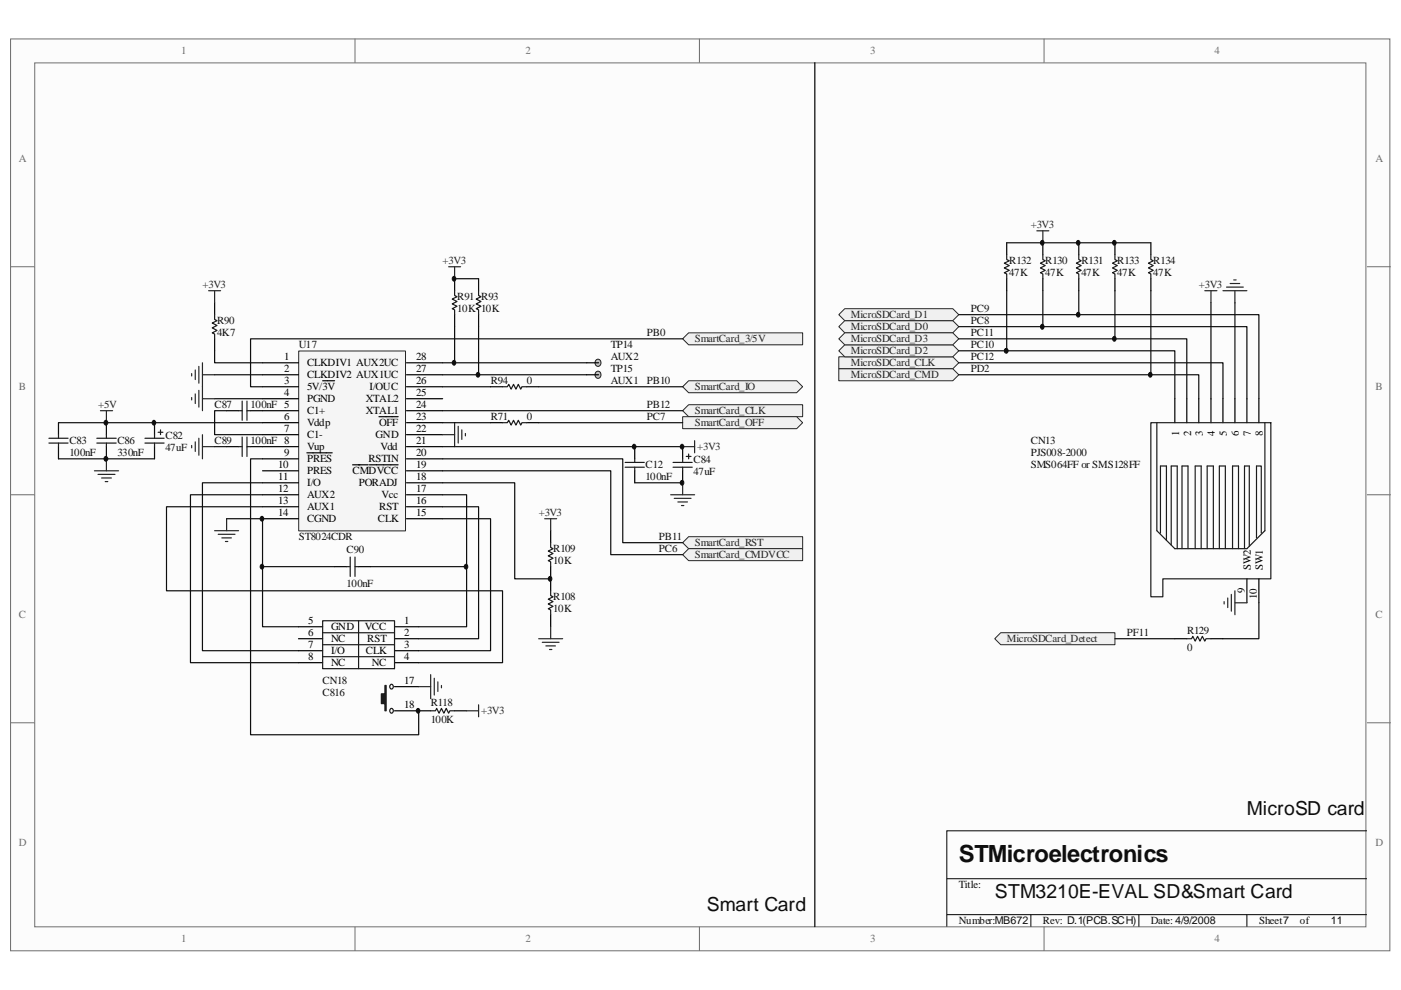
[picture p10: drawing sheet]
<svg xmlns="http://www.w3.org/2000/svg" width="297mm" height="210mm" viewBox="0 0 297 210" stroke-linecap="round" stroke-linejoin="round" font-family="sans-serif">
<path d="M2.3 8.3h292.4v193.3h-292.4z" fill="#fcfcfc"/>
<path d="M2.2 8.3h292.5v193.3h-292.5z" fill="none" stroke="#6e6e6e" stroke-width=".21"/>
<path d="M7.4 13.4h282.2v183.1h-282.2z" fill="#fcfcfc"/>
<g fill="none" stroke="#6e6e6e" stroke-width=".21">
<path d="M7.4 13.3h282.2v183.2h-282.2zM75.3 8.2v5.1M148.3 8.2v5.1M221.4 8.2v5.1M2.2 56.6h5.1M289.8 56.6h5.1M2.2 104.9h5.1M289.8 104.9h5.1M2.2 153.2h5.1M289.8 153.2h5.1M75.3 196.5v5.1M148.3 196.5v5.1"/>
<path d="M221.4 196.5v5.1"/>
</g>
<path d="M289.8 176.1h-89.1v20.4M200.7 186.3h89.1M200.7 193.9h89.1M218.6 193.9v2.6M241.5 193.9v2.6M264.4 193.9v2.6" fill="none" stroke="#000" stroke-width=".21"/>
<path d="M261.6 59.4h.5M255.4 61.6h2.6M256.7 61.6v2.6M259.3 61.6h5.1M260 60.9h3.6M260.8 60.1h2M261.8 61.6v2.6" fill="none" stroke="#262626" stroke-width=".25"/>
<path d="M256.7 64.2v20.3M261.8 64.2v20.3" fill="none" stroke="#0e0e0e" stroke-width=".25"/>
<path d="M177.8 75.6h24.2l1.3 1.3-1.3 1.3h-24.2z" fill-rule="evenodd" fill="#f0f0f0"/>
<path d="M177.8 75.6h24.2l1.3 1.3-1.3 1.3h-24.2z" fill="none" stroke="#262626" stroke-width=".21"/>
<path d="M177.8 78.2h24.2l1.3 1.3-1.3 1.2h-24.2z" fill-rule="evenodd" fill="#f0f0f0"/>
<path d="M177.8 78.2h24.2l1.3 1.3-1.3 1.2h-24.2z" fill="none" stroke="#262626" stroke-width=".21"/>
<path d="M203.3 76.9h56v7.6M203.3 79.5h50.9v5" fill="none" stroke="#0e0e0e" stroke-width=".25"/>
<path d="M63.3 132.9h5.1M63.3 135.4h5.1M63.3 138h5.1M83.6 132.9h5.2M83.6 135.4h5.2M83.6 138h5.2M63.3 140.5h5.1M83.6 140.5h5.2M83.6 150.7h5.2M83.6 145.6h5.2" fill="none" stroke="#000" stroke-width=".25"/>
<path d="M68.4 131.6h15.2v10.2h-15.2zM68.4 134.2h15.2M68.4 139.2h15.2M68.4 136.7h15.2M76 131.6v10.2M82.8 150.3a.45 .45 0 0 1 .6 .4 .45 .45 0 0 1-.6 .4 .6 .6 0 0 1 0-.8zM82.8 145.2a.45 .45 0 0 1 .6 .4 .45 .45 0 0 1-.6 .4 .6 .6 0 0 1 0-.8z" fill="none" stroke="#1c1c1c" stroke-width=".25"/>
<path d="M81.6 145.3h.3v5.4h-.3v-1.5h-.7v-2.1h.7z" fill-rule="evenodd" fill="#1c1c1c"/>
<path d="M81.6 145.3h.3v5.4h-.3v-1.5h-.7v-2.1h.7z" fill="none" stroke="#1c1c1c" stroke-width=".25"/>
<path d="M63.4 74.5h22.6v38.1h-22.6z" fill="#f5f5f5"/>
<path d="M63.3 74.4h22.7v38.2h-22.7z" fill="none" stroke="#262626" stroke-width=".21"/>
<g fill="none" stroke="#000" stroke-width=".25">
<path d="M96.4 59.1v2.5M101.5 59.1v2.5M45.5 64.2v2.5M45.5 71.8v2.6M55.7 76.9h7.6M55.7 79.5h7.6M86.2 76.9h7.6M86.2 79.5h7.6M96.4 66.7v2.6M101.5 66.7v2.6M12.4 89.6v2.6M12.4 94.7v2.6"/>
<path d="M22.6 89.6v2.6M22.6 94.7v2.6M32.8 89.6v2.6M32.8 94.7v2.6M48 87.1h2.6M48 94.7h2.6M53.1 87.1h10.2M53.1 94.7h10.2M55.7 82h7.6M55.7 84.5h7.6M55.7 89.6h7.6M55.7 92.2h7.6"/>
<path d="M55.7 97.3h7.6M55.7 99.8h7.6M65.1 96h5.3M68.4 80.7h2.5M74.8 98.6h3.3M78.3 98.6h6.1M80.3 88.3h4.1M86.2 82h7.6M86.2 84.5h7.6M86.2 87.1h7.6M86.2 89.6h7.6M86.2 92.2h7.6"/>
<path d="M86.2 94.7h7.6M86.2 97.3h7.6M86.2 99.8h7.6M104 82h2.5M104 89.6h2.5M111.7 82h2.5M111.7 89.6h2.5M134.6 94.7v2.6M134.6 99.8v2.6M144.7 94.7v2.6M144.7 99.8v2.6M55.7 102.4h7.6"/>
<path d="M55.7 104.9h7.6M55.7 107.4h7.6M55.7 110h7.6M86.2 102.4h7.6M86.2 104.9h7.6M86.2 107.4h7.6M86.2 110h7.6M116.8 112.5v2.6M70.9 120.1h2.6M76 120.1h2.6M116.8 120.1v5.2M116.8 130.3v2.6"/>
<path d="M88.8 150.7h2.5M96.4 150.7h2.5"/>
</g>
<g fill="none" stroke="#1c1c1c" stroke-width=".25">
<path d="M45.5 66.7v1l.5 .3-1 .5 1 .5-1 .5 1 .6-1 .5 .5 .2v1M96.4 61.6v1.1l.5 .2-1 .5 1 .5-1 .5 1 .5-1 .5 .5 .3v1M101.5 61.6v1.1l.5 .2-1 .5 1 .5-1 .5 1 .5-1 .5 .5 .3v1M10.4 93.9h4M10.4 92.9h4M12.4 92.2v.7M12.4 93.9v.8M20.5 93.9h4.1M20.5 92.9h4.1M22.6 92.2v.7M22.6 93.9v.8M30.7 93.9h4.1"/>
<path d="M30.7 92.9h4.1M32.8 92.2v.7M32.8 93.9v.8M33.5 91.7h1M34 91.1v1.1M50.6 87.1h.7M50.6 94.7h.7M51.3 85v4.1M51.3 92.7v4.1M52.4 85v4.1M52.4 92.7v4.1M52.4 87.1h.7"/>
<path d="M52.4 94.7h.7M106.5 82h1.1l.3-.5 .5 1 .5-1 .5 1 .5-1 .5 1 .3-.5h1M106.5 89.6h1.1l.3-.5 .5 1 .5-1 .5 1 .5-1 .5 1 .3-.5h1M132.5 99.1h4.1M132.5 98h4.1M134.6 97.3v.7M134.6 99.1v.7M142.7 99.1h4.1M142.7 98h4.1M144.7 97.3v.7M144.7 99.1v.7M145.5 96.8h1"/>
<path d="M146 96.3v1M74.2 118.1v4.1M75.3 118.1v4.1M116.8 115.1v1l.5 .2-1.1 .5 1.1 .5-1.1 .6 1.1 .5-1.1 .5 .6 .2v1M73.5 120.1h.7M75.3 120.1h.7M116.8 125.3v1l.5 .2-1.1 .5 1.1 .6-1.1 .5 1.1 .5-1.1 .5 .6 .2v1M91.3 150.7h1l.3-.5 .5 1 .5-1 .5 1 .5-1 .5 1 .3-.5h1"/>
</g>
<g fill="none" stroke="#0e0e0e" stroke-width=".25">
<path d="M96.4 59.1h5.1M45.5 74.4v2.5h10.2M45.5 79.5h10.2M96.4 69.3v7.6h-2.6M96.4 76.9h28M101.5 69.3v10.2h-7.7M101.5 79.5h22.9M12.4 97.3h20.4M12.4 89.6h43.3M45.5 94.7h2.5M45.5 84.5h10.2M48 87.1h-2.5v5.1h10.2"/>
<path d="M55.7 97.3h-2.6v58.5h35.7v-5.1M93.8 89.6h10.2M93.8 94.7h50.9M93.8 82h10.2M48 110h7.7v22.9h7.6M55.7 102.4h-12.8v35.6h20.4M55.7 104.9h-15.3v35.6h22.9M55.7 107.4h-20.4v17.9h71.2v15.2h-17.7M93.8 104.9h5.1v28h-10.1M93.8 107.4h7.7v28h-12.7M93.8 110h10.2v28h-15.2M93.8 102.4h15.3v20.3h7.7"/>
<path d="M134.6 102.4h10.1M55.7 120.1h15.2M78.6 120.1h20.3"/>
</g>
<g fill="none" stroke="#262626" stroke-width=".25">
<path d="M95.1 56.6h2.6M96.4 56.6v2.5M40.6 79.2v.5M41.4 78.4v2.1M42.2 77.7v3.5M42.9 76.9v10.2M42.9 79.5h2.6M44.2 61.6h2.6M45.5 61.6v2.6M20 99.8h5.1M21.3 87.1h2.6M22.6 87.1v2.5"/>
<path d="M22.6 97.3v2.5M40.6 84.3v.5M40.6 94.4v.6M41.4 83.5v2.1M41.4 93.7v2M42.2 82.8v3.5M42.2 92.9v3.6M42.9 92.2v5.1M42.9 94.7h2.6M42.9 84.5h2.6M93.8 92.2h2.6M96.4 89.6v5.1"/>
<path d="M97.2 90.4v3.5M97.9 91.1v2.1M98.7 91.9v.5M144.7 94.7h2.6M147.3 93.4v2.6M20.8 100.6h3.6M21.5 101.3h2.1M22.3 102.1h.6M45.5 112.5h5.1M46.3 113.3h3.5M47 114h2.1M47.8 114.8h.5"/>
<path d="M48 110v2.5M115.5 110h2.5M116.8 110v2.5M142.2 104.9h5.1M143 105.7h3.5M143.7 106.4h2.1M144.5 107.2h.5M144.7 102.4v2.5M114.2 135.4h5.1M115 136.2h3.5M115.7 136.9h2.1M116.5 137.7h.5"/>
<path d="M116.8 132.9v2.5M88.8 145.6h2.5M91.3 143v5.1M92.1 143.8v3.6M92.8 144.6v2M93.6 145.3v.5M98.9 150.7h2.6M101.5 149.4v2.6"/>
</g>
<path d="M126.3 76.4a.67 .67 0 0 1 .9 .1 .67 .67 0 0 1 0 .9 .67 .67 0 0 1-.9 .1 .86 .86 0 0 1 0-1.1z" fill-rule="evenodd" fill="#c0c0c0"/>
<path d="M126.3 76.4a.67 .67 0 0 1 .9 .1 .67 .67 0 0 1 0 .9 .67 .67 0 0 1-.9 .1 .86 .86 0 0 1 0-1.1z" fill="none" stroke="#1c1c1c" stroke-width=".21"/>
<path d="M124.4 76.9h2.5" fill="none" stroke="#000" stroke-width=".25"/>
<path d="M126.3 78.9a.67 .67 0 0 1 .9 .1 .67 .67 0 0 1 0 .9 .67 .67 0 0 1-.9 .1 .86 .86 0 0 1 0-1.1z" fill-rule="evenodd" fill="#c0c0c0"/>
<path d="M126.3 78.9a.67 .67 0 0 1 .9 .1 .67 .67 0 0 1 0 .9 .67 .67 0 0 1-.9 .1 .86 .86 0 0 1 0-1.1z" fill="none" stroke="#1c1c1c" stroke-width=".21"/>
<path d="M124.4 79.5h2.5" fill="none" stroke="#000" stroke-width=".25"/>
<path d="M144.7 71.8l1.3-1.2h24.2v2.5h-24.2z" fill-rule="evenodd" fill="#f0f0f0"/>
<path d="M144.7 71.8l1.3-1.2h24.2v2.5h-24.2z" fill="none" stroke="#262626" stroke-width=".21"/>
<path d="M144.7 82l1.3-1.3h22.9l1.3 1.3-1.3 1.3h-22.9z" fill-rule="evenodd" fill="#f0f0f0"/>
<path d="M144.7 82l1.3-1.3h22.9l1.3 1.3-1.3 1.3h-22.9z" fill="none" stroke="#262626" stroke-width=".21"/>
<path d="M144.7 115.1l1.3-1.3h24.2v2.5h-24.2z" fill-rule="evenodd" fill="#f0f0f0"/>
<path d="M144.7 115.1l1.3-1.3h24.2v2.5h-24.2z" fill="none" stroke="#262626" stroke-width=".21"/>
<path d="M144.7 87.1l1.3-1.3h24.2v2.5h-24.2z" fill-rule="evenodd" fill="#f0f0f0"/>
<path d="M144.7 87.1l1.3-1.3h24.2v2.5h-24.2z" fill="none" stroke="#262626" stroke-width=".21"/>
<path d="M144.7 88.3h24.2l1.3 1.3-1.3 1.3h-24.2z" fill-rule="evenodd" fill="#f0f0f0"/>
<path d="M144.7 88.3h24.2l1.3 1.3-1.3 1.3h-24.2z" fill="none" stroke="#262626" stroke-width=".21"/>
<path d="M144.7 117.6l1.3-1.3h24.2v2.6h-24.2z" fill-rule="evenodd" fill="#f0f0f0"/>
<path d="M144.7 117.6l1.3-1.3h24.2v2.6h-24.2z" fill="none" stroke="#262626" stroke-width=".21"/>
<path d="M144.7 71.8h-91.6v10.2h2.6M93.8 97.3h38.2v17.8h12.7M93.8 99.8h35.7v17.8h15.2M93.8 87.1h50.9M114.2 82h30.5M114.2 89.6h30.5" fill="none" stroke="#0e0e0e" stroke-width=".25"/>
<path d="M249.1 84.5v5.1M251.6 84.5v5.1M254.2 84.5v5.1M256.7 84.5v5.1M259.3 84.5v5.1M261.8 84.5v5.1M264.4 84.5v5.1M266.9 84.5v5.1M264.4 122.7v5.1M266.9 122.7v5.1" fill="none" stroke="#000" stroke-width=".25"/>
<path d="M244 89.6h25.4v33.1h-22.9v3.8h-2.5zM245.3 89.6v22.9l3.8 3.8h15.3l3.8-3.8v-22.9M246 113v-14.2h1.3v15.8M248.3 115.6v-16.8h1.3v17.5M250.6 116.3v-17.5h1.3v17.5M253.4 116.3v-17.5h1.3v17.5M255.9 116.3v-17.5h1.4v17.5M258.5 116.3v-17.5h1.3v17.5M261.3 116.3v-17.5h1.3v17.5M264.9 115.8v-17h-1v17.5M267.4 113v-14.2h-1v15.2" fill="none" stroke="#1c1c1c" stroke-width=".25"/>
<path d="M177.8 69.3l1.3-1.3h22.9l1.3 1.3-1.3 1.3h-22.9z" fill-rule="evenodd" fill="#f0f0f0"/>
<path d="M177.8 69.3l1.3-1.3h22.9l1.3 1.3-1.3 1.3h-22.9z" fill="none" stroke="#262626" stroke-width=".21"/>
<path d="M172.8 13.3v183.2" fill="none" stroke="#000" stroke-width=".25"/>
<path d="M177.8 66.7l1.3-1.3h22.9l1.3 1.3-1.3 1.3h-22.9z" fill-rule="evenodd" fill="#f0f0f0"/>
<path d="M177.8 66.7l1.3-1.3h22.9l1.3 1.3-1.3 1.3h-22.9z" fill="none" stroke="#262626" stroke-width=".21"/>
<path d="M177.8 74.4l1.3-1.3h22.9l1.3 1.3-1.3 1.2h-22.9z" fill-rule="evenodd" fill="#f0f0f0"/>
<path d="M177.8 74.4l1.3-1.3h22.9l1.3 1.3-1.3 1.2h-22.9z" fill="none" stroke="#262626" stroke-width=".21"/>
<path d="M177.8 71.8l1.3-1.2h22.9l1.3 1.2-1.3 1.3h-22.9z" fill-rule="evenodd" fill="#f0f0f0"/>
<path d="M177.8 71.8l1.3-1.2h22.9l1.3 1.2-1.3 1.3h-22.9z" fill="none" stroke="#262626" stroke-width=".21"/>
<path d="M203.3 66.7h63.6v17.8M203.3 69.3h61.1v15.2M203.3 71.8h48.3v12.7M203.3 74.4h45.8v10.1" fill="none" stroke="#0e0e0e" stroke-width=".25"/>
<path d="M259.5 127.6v.5M260.3 126.8v2M261.1 126v3.6M261.8 125.3v5M261.8 127.8h2.6" fill="none" stroke="#262626" stroke-width=".25"/>
<path d="M210.9 135.4l1.3-1.2h24.2v2.5h-24.2z" fill-rule="evenodd" fill="#f0f0f0"/>
<path d="M210.9 135.4l1.3-1.2h24.2v2.5h-24.2z" fill="none" stroke="#262626" stroke-width=".21"/>
<path d="M213.4 51.5h30.6M213.4 61.6v12.8M221.1 61.6v7.7M228.7 61.6v5.1M236.4 61.6v10.2M244 61.6v17.9M236.4 135.4h12.7M266.9 127.8v7.6h-7.6" fill="none" stroke="#0e0e0e" stroke-width=".25"/>
<path d="M213.4 51.5v2.5M213.4 59.1v2.5M221.1 51.5v2.5M221.1 59.1v2.5M228.7 51.5v2.5M228.7 59.1v2.5M236.4 51.5v2.5M236.4 59.1v2.5M244 51.5v2.5M244 59.1v2.5M249.1 135.4h2.5M256.7 135.4h2.6" fill="none" stroke="#000" stroke-width=".25"/>
<path d="M213.4 54v1l.6 .3-1.1 .5 1.1 .5-1.1 .5 1.1 .5-1.1 .5 .5 .3v1M221.1 54v1l.5 .3-1 .5 1 .5-1 .5 1 .5-1 .5 .5 .3v1M228.7 54v1l.5 .3-1 .5 1 .5-1 .5 1 .5-1 .5 .5 .3v1M236.4 54v1l.5 .3-1 .5 1 .5-1 .5 1 .5-1 .5 .5 .3v1M244 54v1l.5 .3-1 .5 1 .5-1 .5 1 .5-1 .5 .5 .3v1M251.6 135.4h1l.3-.5 .5 1 .5-1 .5 1 .5-1 .5 1 .3-.5h1" fill="none" stroke="#1c1c1c" stroke-width=".25"/>
<path d="M219.8 48.9h2.6M221.1 48.9v2.6" fill="none" stroke="#262626" stroke-width=".25"/>
<path d="M22.2 96.8a.46 .46 0 0 1 .7 .5 .46 .46 0 0 1-.6 .4 .59 .59 0 0 1-.1-.9z" fill-rule="evenodd" fill="#0e0e0e"/>
<path d="M22.2 96.8a.46 .46 0 0 1 .7 .5 .46 .46 0 0 1-.6 .4 .59 .59 0 0 1-.1-.9z" fill="none" stroke="#0e0e0e" stroke-width=".21"/>
<path d="M22.2 89.2a.46 .46 0 0 1 .7 .4 .46 .46 0 0 1-.6 .5 .59 .59 0 0 1-.1-.9z" fill-rule="evenodd" fill="#0e0e0e"/>
<path d="M22.2 89.2a.46 .46 0 0 1 .7 .4 .46 .46 0 0 1-.6 .5 .59 .59 0 0 1-.1-.9z" fill="none" stroke="#0e0e0e" stroke-width=".21"/>
<path d="M32.4 89.2a.45 .45 0 0 1 .6 .4 .45 .45 0 0 1-.6 .5 .6 .6 0 0 1 0-.9z" fill-rule="evenodd" fill="#0e0e0e"/>
<path d="M32.4 89.2a.45 .45 0 0 1 .6 .4 .45 .45 0 0 1-.6 .5 .6 .6 0 0 1 0-.9z" fill="none" stroke="#0e0e0e" stroke-width=".21"/>
<path d="M55.3 119.7a.45 .45 0 0 1 .6 .4 .45 .45 0 0 1-.6 .5 .6 .6 0 0 1 0-.9z" fill-rule="evenodd" fill="#0e0e0e"/>
<path d="M55.3 119.7a.45 .45 0 0 1 .6 .4 .45 .45 0 0 1-.6 .5 .6 .6 0 0 1 0-.9z" fill="none" stroke="#0e0e0e" stroke-width=".21"/>
<path d="M55.3 109.5a.46 .46 0 0 1 .6 .5 .46 .46 0 0 1-.6 .4 .61 .61 0 0 1 0-.9z" fill-rule="evenodd" fill="#0e0e0e"/>
<path d="M55.3 109.5a.46 .46 0 0 1 .6 .5 .46 .46 0 0 1-.6 .4 .61 .61 0 0 1 0-.9z" fill="none" stroke="#0e0e0e" stroke-width=".21"/>
<path d="M88.4 150.3a.45 .45 0 0 1 .6 .4 .45 .45 0 0 1-.6 .4 .6 .6 0 0 1 0-.8z" fill-rule="evenodd" fill="#0e0e0e"/>
<path d="M88.4 150.3a.45 .45 0 0 1 .6 .4 .45 .45 0 0 1-.6 .4 .6 .6 0 0 1 0-.8z" fill="none" stroke="#0e0e0e" stroke-width=".21"/>
<path d="M96.1 76.5a.45 .45 0 0 1 .5 .4 .45 .45 0 0 1-.5 .5 .6 .6 0 0 1 0-.9z" fill-rule="evenodd" fill="#0e0e0e"/>
<path d="M96.1 76.5a.45 .45 0 0 1 .5 .4 .45 .45 0 0 1-.5 .5 .6 .6 0 0 1 0-.9z" fill="none" stroke="#0e0e0e" stroke-width=".21"/>
<path d="M96.1 58.7a.46 .46 0 0 1 .5 .4 .46 .46 0 0 1-.5 .4 .61 .61 0 0 1 0-.8z" fill-rule="evenodd" fill="#0e0e0e"/>
<path d="M96.1 58.7a.46 .46 0 0 1 .5 .4 .46 .46 0 0 1-.5 .4 .61 .61 0 0 1 0-.8z" fill="none" stroke="#0e0e0e" stroke-width=".21"/>
<path d="M98.6 119.7a.45 .45 0 0 1 .6 .4 .45 .45 0 0 1-.6 .5 .6 .6 0 0 1 0-.9z" fill-rule="evenodd" fill="#0e0e0e"/>
<path d="M98.6 119.7a.45 .45 0 0 1 .6 .4 .45 .45 0 0 1-.6 .5 .6 .6 0 0 1 0-.9z" fill="none" stroke="#0e0e0e" stroke-width=".21"/>
<path d="M101.1 79a.46 .46 0 0 1 .6 .5 .46 .46 0 0 1-.6 .4 .61 .61 0 0 1 0-.9z" fill-rule="evenodd" fill="#0e0e0e"/>
<path d="M101.1 79a.46 .46 0 0 1 .6 .5 .46 .46 0 0 1-.6 .4 .61 .61 0 0 1 0-.9z" fill="none" stroke="#0e0e0e" stroke-width=".21"/>
<path d="M116.4 122.3a.45 .45 0 0 1 .6 .4 .45 .45 0 0 1-.6 .5 .6 .6 0 0 1 0-.9z" fill-rule="evenodd" fill="#0e0e0e"/>
<path d="M116.4 122.3a.45 .45 0 0 1 .6 .4 .45 .45 0 0 1-.6 .5 .6 .6 0 0 1 0-.9z" fill="none" stroke="#0e0e0e" stroke-width=".21"/>
<path d="M134.3 94.3a.45 .45 0 0 1 .5 .4 .45 .45 0 0 1-.5 .4 .6 .6 0 0 1 0-.8z" fill-rule="evenodd" fill="#0e0e0e"/>
<path d="M134.3 94.3a.45 .45 0 0 1 .5 .4 .45 .45 0 0 1-.5 .4 .6 .6 0 0 1 0-.8z" fill="none" stroke="#0e0e0e" stroke-width=".21"/>
<path d="M144.4 101.9a.45 .45 0 0 1 .6 .5 .45 .45 0 0 1-.6 .4 .6 .6 0 0 1 0-.9z" fill-rule="evenodd" fill="#0e0e0e"/>
<path d="M144.4 101.9a.45 .45 0 0 1 .6 .5 .45 .45 0 0 1-.6 .4 .6 .6 0 0 1 0-.9z" fill="none" stroke="#0e0e0e" stroke-width=".21"/>
<path d="M144.4 94.3a.45 .45 0 0 1 .6 .4 .45 .45 0 0 1-.6 .4 .6 .6 0 0 1 0-.8z" fill-rule="evenodd" fill="#0e0e0e"/>
<path d="M144.4 94.3a.45 .45 0 0 1 .6 .4 .45 .45 0 0 1-.6 .4 .6 .6 0 0 1 0-.8z" fill="none" stroke="#0e0e0e" stroke-width=".21"/>
<path d="M213.1 73.9a.46 .46 0 0 1 .6 .5 .46 .46 0 0 1-.6 .4 .59 .59 0 0 1 0-.9z" fill-rule="evenodd" fill="#0e0e0e"/>
<path d="M213.1 73.9a.46 .46 0 0 1 .6 .5 .46 .46 0 0 1-.6 .4 .59 .59 0 0 1 0-.9z" fill="none" stroke="#0e0e0e" stroke-width=".21"/>
<path d="M220.8 68.8a.47 .47 0 0 1 .6 .5 .47 .47 0 0 1-.6 .4 .64 .64 0 0 1 0-.9z" fill-rule="evenodd" fill="#0e0e0e"/>
<path d="M220.8 68.8a.47 .47 0 0 1 .6 .5 .47 .47 0 0 1-.6 .4 .64 .64 0 0 1 0-.9z" fill="none" stroke="#0e0e0e" stroke-width=".21"/>
<path d="M220.8 51a.45 .45 0 0 1 .6 .5 .45 .45 0 0 1-.6 .4 .6 .6 0 0 1 0-.9z" fill-rule="evenodd" fill="#0e0e0e"/>
<path d="M220.8 51a.45 .45 0 0 1 .6 .5 .45 .45 0 0 1-.6 .4 .6 .6 0 0 1 0-.9z" fill="none" stroke="#0e0e0e" stroke-width=".21"/>
<path d="M228.4 66.3a.45 .45 0 0 1 .6 .4 .45 .45 0 0 1-.6 .5 .6 .6 0 0 1 0-.9z" fill-rule="evenodd" fill="#0e0e0e"/>
<path d="M228.4 66.3a.45 .45 0 0 1 .6 .4 .45 .45 0 0 1-.6 .5 .6 .6 0 0 1 0-.9z" fill="none" stroke="#0e0e0e" stroke-width=".21"/>
<path d="M228.4 51a.45 .45 0 0 1 .6 .5 .45 .45 0 0 1-.6 .4 .6 .6 0 0 1 0-.9z" fill-rule="evenodd" fill="#0e0e0e"/>
<path d="M228.4 51a.45 .45 0 0 1 .6 .5 .45 .45 0 0 1-.6 .4 .6 .6 0 0 1 0-.9z" fill="none" stroke="#0e0e0e" stroke-width=".21"/>
<path d="M236.1 71.4a.45 .45 0 0 1 .5 .4 .45 .45 0 0 1-.5 .5 .6 .6 0 0 1 0-.9z" fill-rule="evenodd" fill="#0e0e0e"/>
<path d="M236.1 71.4a.45 .45 0 0 1 .5 .4 .45 .45 0 0 1-.5 .5 .6 .6 0 0 1 0-.9z" fill="none" stroke="#0e0e0e" stroke-width=".21"/>
<path d="M236.1 51a.45 .45 0 0 1 .5 .5 .45 .45 0 0 1-.5 .4 .6 .6 0 0 1 0-.9z" fill-rule="evenodd" fill="#0e0e0e"/>
<path d="M236.1 51a.45 .45 0 0 1 .5 .5 .45 .45 0 0 1-.5 .4 .6 .6 0 0 1 0-.9z" fill="none" stroke="#0e0e0e" stroke-width=".21"/>
<path d="M243.7 79a.46 .46 0 0 1 .6 .5 .46 .46 0 0 1-.6 .4 .61 .61 0 0 1 0-.9z" fill-rule="evenodd" fill="#0e0e0e"/>
<path d="M243.7 79a.46 .46 0 0 1 .6 .5 .46 .46 0 0 1-.6 .4 .61 .61 0 0 1 0-.9z" fill="none" stroke="#0e0e0e" stroke-width=".21"/>
<text font-size="5" fill="#0e0e0e" x="203.3" y="182.7">STMicroelectronics</text>
<g font-size="4.1" fill="#0e0e0e">
<text x="264.4" y="172.7">MicroSD card</text>
<text x="210.9" y="190.5">STM3210E-EVAL SD&amp;Smart Card</text>
<text x="149.9" y="193.1">Smart Card</text>
</g>
<g font-size="2.3" fill="#706f64">
<text x="38.4" y="11.5">1</text>
<text x="111.4" y="11.5">2</text>
<text x="184.5" y="11.5">3</text>
<text x="257.5" y="11.5">4</text>
<text x="4" y="34.4">A</text>
<text x="291.6" y="34.4">A</text>
<text x="4" y="82.7">B</text>
<text x="291.6" y="82.7">B</text>
<text x="4" y="131.1">C</text>
<text x="291.6" y="131.1">C</text>
<text x="4" y="179.4">D</text>
<text x="291.6" y="179.4">D</text>
<text x="38.4" y="199.8">1</text>
<text x="111.4" y="199.8">2</text>
<text x="184.5" y="199.8">3</text>
<text x="257.5" y="199.8">4</text>
</g>
<g font-size="2.3" fill="#262626">
<text x="218.6" y="48.4">+3V3</text>
<text x="93.8" y="56">+3V3</text>
<text x="43" y="61.1">+3V3</text>
<text x="254.2" y="61.1">+3V3</text>
<text x="180.4" y="70">MicroSDCard_D0</text>
<text x="180.4" y="67.5">MicroSDCard_D1</text>
<text x="147.3" y="72.6">SmartCard_3/5V</text>
<text x="180.4" y="77.6">MicroSDCard_CLK</text>
<text x="180.4" y="75.1">MicroSDCard_D2</text>
<text x="180.4" y="72.6">MicroSDCard_D3</text>
<text x="147.3" y="82.7">SmartCard_IO</text>
<text x="180.4" y="80.2">MicroSDCard_CMD</text>
<text x="20.8" y="86.6">+5V</text>
<text x="147.3" y="87.8">SmartCard_CLK</text>
<text x="147.3" y="90.4">SmartCard_OFF</text>
<text x="147.8" y="95.5">+3V3</text>
<text x="114.2" y="109.4">+3V3</text>
<text x="147.3" y="115.8">SmartCard_RST</text>
<text x="147.3" y="118.4">SmartCard_CMDVCC</text>
<text x="213.5" y="136.1">MicroSDCard_Detect</text>
<text x="102" y="151.4">+3V3</text>
</g>
<g font-size="2.3" fill="#0e0e0e">
<text x="214" y="56">R132</text>
<text x="214" y="58.6">47K</text>
<text x="221.6" y="56">R130</text>
<text x="221.6" y="58.6">47K</text>
<text x="229.3" y="56">R131</text>
<text x="229.3" y="58.6">47K</text>
<text x="236.9" y="56">R133</text>
<text x="236.9" y="58.6">47K</text>
<text x="244.5" y="56">R134</text>
<text x="244.5" y="58.6">47K</text>
<text x="96.9" y="63.7">R91 R93</text>
<text x="46" y="68.7">R90</text>
<text x="46" y="71.3">4K7</text>
<text x="96.9" y="66.2">10K 10K</text>
<text x="63.3" y="73.8">U17</text>
<text x="129.5" y="73.8">TP14</text>
<text x="129.5" y="76.4">AUX2</text>
<text x="104.1" y="81.4">R94</text>
<text x="111.7" y="81.4">0</text>
<text x="129.5" y="78.9">TP15</text>
<text x="129.5" y="81.4">AUX1</text>
<text x="45.5" y="86.6">C87</text>
<text x="53.1" y="86.6">100nF 5</text>
<text x="104.1" y="89.1">R71</text>
<text x="111.7" y="89.1">0</text>
<text x="14.7" y="94.2">C83</text>
<text x="24.9" y="94.2">C86</text>
<text x="35.1" y="93.2">C82</text>
<text x="35.1" y="95.7">47uF</text>
<text x="45.5" y="94.2">C89</text>
<text x="53.1" y="94.2">100nF 8</text>
<text x="218.6" y="94.2">CN13</text>
<text x="14.7" y="96.7">100nF</text>
<text x="24.9" y="96.7">330nF</text>
<text x="136.9" y="99.3">C12</text>
<text x="136.9" y="101.8">100nF</text>
<text x="147.1" y="98.3">C84</text>
<text x="147.1" y="100.8">47uF</text>
<text x="218.6" y="99.3">SMS064FF or SMS128FF</text>
<text x="218.6" y="96.7">PJS008-2000</text>
<text x="63.3" y="114.6">ST8024CDR</text>
<text x="73.5" y="117.3">C90</text>
<text x="117.3" y="117.1">R109</text>
<text x="117.3" y="119.6">10K</text>
<text x="73.5" y="124.5">100nF</text>
<text x="117.3" y="127.3">R108</text>
<text x="117.3" y="129.8">10K</text>
<text x="251.7" y="134.4">R129</text>
<text x="251.7" y="138">0</text>
<text x="68.4" y="145.1">CN18</text>
<text x="68.4" y="147.6">C816</text>
<text x="91.3" y="149.6">R118</text>
<text x="91.3" y="153.2">100K</text>
<text x="203.3" y="188.3">Title:</text>
<text x="203.3" y="196">Number:MB672</text>
<text x="221.1" y="196">Rev: D.1(PCB.SCH)</text>
<text x="244" y="196">Date:4/9/2008</text>
<text x="267" y="196">Sheet7</text>
<text x="275.6" y="196">of</text>
<text x="282.2" y="196">11</text>
</g>
<g font-size="2.3" fill="#131313">
<text x="137.1" y="71.3">PB0</text>
<text x="205.9" y="68.7">PC8</text>
<text x="205.9" y="66.2">PC9</text>
<text x="205.9" y="71.3">PC11</text>
<text x="205.9" y="73.8">PC10</text>
<text x="205.9" y="76.4">PC12</text>
<text x="137.1" y="81.4">PB10</text>
<text x="205.9" y="78.9">PD2</text>
<text x="137.1" y="86.6">PB12</text>
<text x="137.1" y="89.1">PC7</text>
<text x="139.7" y="117.1">PC6</text>
<text x="139.7" y="114.6">PB11</text>
<text x="238.9" y="134.9">PF11</text>
</g>
<g font-size="2.3">
<text x="60.3" y="76.4">1</text>
<text x="65.1" y="77.6">CLKDIV1 AUX2UC</text>
<text x="88.3" y="76.4">28</text>
<text x="60.3" y="78.9">2</text>
<text x="60.3" y="81.4">3</text>
<text x="60.3" y="84">4</text>
<text x="65.1" y="80.2">CLKDIV2 AUX1UC</text>
<text x="65.1" y="82.7">5V/3V</text>
<text x="78.4" y="82.7">I/OUC</text>
<text x="88.3" y="84">25</text>
<text x="88.3" y="78.9">27</text>
<text x="88.3" y="81.4">26</text>
<text x="60.3" y="89.1">6</text>
<text x="65.1" y="85.3">PGND</text>
<text x="65.1" y="87.8">C1+</text>
<text x="77.6" y="87.8">XTAL1</text>
<text x="77.6" y="85.3">XTAL2</text>
<text x="88.3" y="86.6">24</text>
<text x="88.3" y="89.1">23</text>
<text x="60.3" y="91.7">7</text>
<text x="65.1" y="90.4">Vddp</text>
<text x="65.1" y="92.9">C1-</text>
<text x="65.1" y="95.5">Vup</text>
<text x="79.6" y="92.9">GND</text>
<text x="80.4" y="90.4">OFF</text>
<text x="80.6" y="95.5">Vdd</text>
<text x="88.3" y="91.7">22</text>
<text x="88.3" y="94.2">21</text>
<text x="250" y="92.5" transform="rotate(-90 250 92.5)">1</text>
<text x="252.5" y="92.5" transform="rotate(-90 252.5 92.5)">2</text>
<text x="255.1" y="92.5" transform="rotate(-90 255.1 92.5)">3</text>
<text x="257.6" y="92.5" transform="rotate(-90 257.6 92.5)">4</text>
<text x="260.1" y="92.5" transform="rotate(-90 260.1 92.5)">5</text>
<text x="262.7" y="92.5" transform="rotate(-90 262.7 92.5)">6</text>
<text x="265.2" y="92.5" transform="rotate(-90 265.2 92.5)">7</text>
<text x="267.8" y="92.5" transform="rotate(-90 267.8 92.5)">8</text>
<text x="59" y="99.3">10</text>
<text x="59" y="101.8">11</text>
<text x="60.3" y="96.7">9</text>
<text x="65.1" y="98">PRES</text>
<text x="65.1" y="100.5">PRES</text>
<text x="74.8" y="100.5">CMDVCC</text>
<text x="78.1" y="98">RSTIN</text>
<text x="88.3" y="99.3">19</text>
<text x="88.3" y="101.8">18</text>
<text x="88.3" y="96.7">20</text>
<text x="59" y="104.4">12</text>
<text x="59" y="106.9">13</text>
<text x="65.1" y="103.1">I/O</text>
<text x="65.1" y="105.6">AUX2</text>
<text x="76.1" y="103.1">PORADJ</text>
<text x="80.9" y="105.6">Vcc</text>
<text x="88.3" y="104.4">17</text>
<text x="88.3" y="106.9">16</text>
<text x="59" y="109.4">14</text>
<text x="65.1" y="108.2">AUX1</text>
<text x="65.1" y="110.7">CGND</text>
<text x="80.1" y="110.7">CLK</text>
<text x="80.4" y="108.2">RST</text>
<text x="88.3" y="109.4">15</text>
<text x="263.9" y="125.8" transform="rotate(-90 263.9 125.8)">9</text>
<text x="265.2" y="120.9" transform="rotate(-90 265.2 120.9)">SW2</text>
<text x="267.8" y="120.9" transform="rotate(-90 267.8 120.9)">SW1</text>
<text x="266.5" y="127" transform="rotate(-90 266.5 127)">10</text>
<text x="65.4" y="132.3">5</text>
<text x="65.4" y="134.9">6</text>
<text x="65.4" y="137.5">7</text>
<text x="70.2" y="133.6">GND</text>
<text x="70.2" y="136.1">NC</text>
<text x="77.3" y="133.6">VCC</text>
<text x="77.8" y="136.1">RST</text>
<text x="85.7" y="132.3">1</text>
<text x="85.7" y="137.5">3</text>
<text x="85.7" y="134.9">2</text>
<text x="65.4" y="140">8</text>
<text x="70.2" y="138.7">I/O</text>
<text x="70.2" y="141.3">NC</text>
<text x="77.6" y="138.7">CLK</text>
<text x="78.9" y="141.3">NC</text>
<text x="85.7" y="140">4</text>
<text x="85.7" y="145.1">17</text>
<text x="85.7" y="150.2">18</text>
</g>
</svg>
